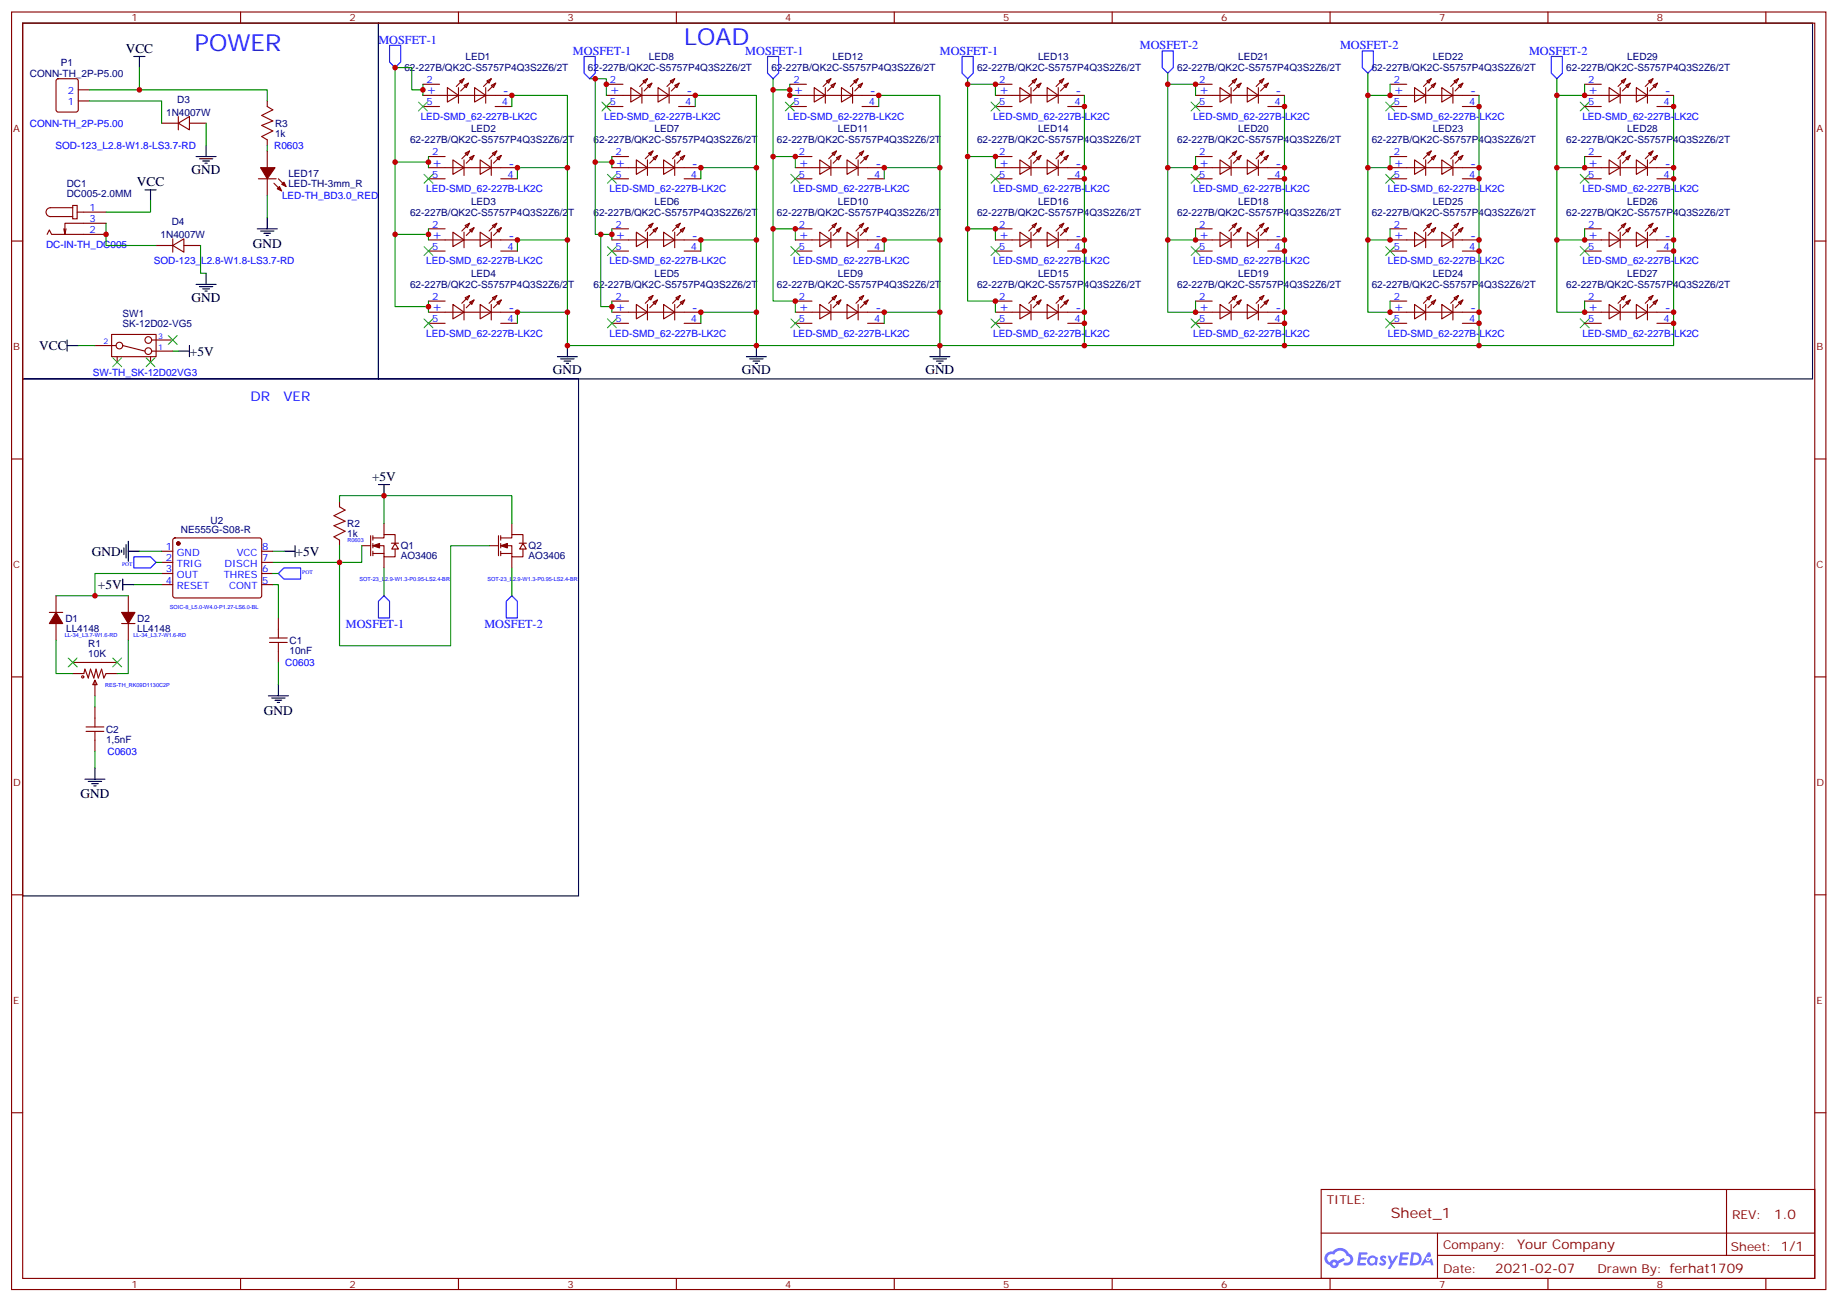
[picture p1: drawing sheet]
<svg xmlns="http://www.w3.org/2000/svg" width="583mm" height="413mm" viewBox="0 0 583 413" stroke-linecap="round" stroke-linejoin="round" font-family="sans-serif">
<g fill="none" stroke="#870000" stroke-width=".35">
<path d="M3.7 3.8h575.7v405.4h-575.7zM7.2 7.3h568.7v398.3h-568.7zM76.3 3.8v3.5M145.5 3.8v3.5M214.6 3.8v3.5M283.8 3.8v3.5M352.9 3.8v3.5M422.1 3.8v3.5M491.2 3.8v3.5M560.4 3.8v3.5M18 25.2l.5-.2h5.6l.7 .4v9.5l-.4 .6-5.9 .1-.7-.5v-9.4zM24.8 32h3.6"/>
<path d="M24.8 28.5h3.6M51.3 39.1h5.3M56.6 39.1l3.5-2.1v4.2zM56.6 37v4.2M60.1 39.1h5.3M84.8 32v1.8l1.8 1.1-3.6 1.7 3.6 1.8-3.6 1.4 3.6 1.8-3.6 1.7 1.8 1.1v1.7M134.2 30.3h28.2M134.2 26.7h5.3M134.2 33.8h5.3M142 27.8l3.5 2.5-3.5 2.1zM145.5 27.8v4.9M145.8 25.7l1.4-.7-.7 1.4z"/>
<path d="M147.2 27.1l1.5-.7-.7 1.4zM147.2 25l-2.4 2.4M148.7 26.4l-2.5 2.5M150.6 27.8l3.5 2.5-3.5 2.1zM154.1 27.8v4.9M154.5 25.7l1.4-.7-.7 1.4zM155.9 27.1l1.4-.7-.7 1.4zM155.9 25l-2.5 2.4M157.1 33.8h5.3M157.3 26.4l-2.5 2.5M192.4 30.3h28.2M192.4 26.7h5.3"/>
<path d="M192.4 33.8h5.3M200.2 27.8l3.5 2.5-3.5 2.1zM203.7 27.8v4.9M204 25.7l1.5-.7-.7 1.4zM205.5 27.1l1.4-.7-.7 1.4zM205.5 25l-2.5 2.4M206.9 26.4l-2.5 2.5M208.8 27.8l3.5 2.5-3.5 2.1zM212.3 27.8v4.9M212.7 25.7l1.4-.7-.7 1.4zM214.1 27.1l1.4-.7-.7 1.4zM214.1 25l-2.5 2.4"/>
<path d="M215.3 33.8h5.3M215.5 26.4l-2.5 2.5M250.6 30.3h28.2M250.6 26.7h5.3M250.6 33.8h5.3M258.4 27.8l3.5 2.5-3.5 2.1zM261.9 27.8v4.9M262.3 25.7l1.4-.7-.7 1.4zM263.7 27.1l1.4-.7-.7 1.4zM263.7 25l-2.5 2.4M265.1 26.4l-2.5 2.5M267 27.8l3.5 2.5-3.5 2.1z"/>
<path d="M270.5 27.8v4.9M270.9 25.7l1.4-.7-.7 1.4zM272.3 27.1l1.4-.7-.7 1.4zM272.3 25l-2.5 2.4M273.5 33.8h5.3M273.7 26.4l-2.4 2.5M315.9 30.3h28.2M315.9 26.7h5.3M315.9 33.8h5.3M323.6 27.8l3.6 2.5-3.6 2.1zM327.2 27.8v4.9M327.5 25.7l1.4-.7-.7 1.4z"/>
<path d="M328.9 27.1l1.4-.7-.7 1.4zM328.9 25l-2.4 2.4M330.3 26.4l-2.4 2.5M332.3 27.8l3.5 2.5-3.5 2.1zM335.8 27.8v4.9M336.2 25.7l1.4-.7-.7 1.4zM337.6 27.1l1.4-.7-.7 1.4zM337.6 25l-2.5 2.4M338.8 33.8h5.3M339 26.4l-2.5 2.5M84.8 47.9v5.3M84.8 56.7v5.3"/>
<path d="M136 53.2h28.2M136 49.7h5.3M136 56.7h5.3M143.7 50.7l3.5 2.5-3.5 2.1zM147.2 50.7v5M147.6 48.6l1.4-.7-.7 1.4zM149 50l1.4-.7-.7 1.4zM149 47.9l-2.5 2.5M150.4 49.3l-2.4 2.5M152.4 50.7l3.5 2.5-3.5 2.1zM155.9 50.7v5M156.2 48.6l1.5-.7-.7 1.4z"/>
<path d="M157.7 50l1.4-.7-.7 1.4zM157.7 47.9l-2.5 2.5M158.9 56.7h5.3M159.1 49.3l-2.5 2.5M194.2 53.2h28.2M194.2 49.7h5.3M194.2 56.7h5.3M201.9 50.7l3.6 2.5-3.6 2.1zM205.5 50.7v5M205.8 48.6l1.4-.7-.7 1.4zM207.2 50l1.4-.7-.7 1.4zM207.2 47.9l-2.4 2.5"/>
<path d="M208.6 49.3l-2.4 2.5M210.6 50.7l3.5 2.5-3.5 2.1zM214.1 50.7v5M214.5 48.6l1.4-.7-.7 1.4zM215.9 50l1.4-.7-.7 1.4zM215.9 47.9l-2.5 2.5M217.1 56.7h5.3M217.3 49.3l-2.5 2.5M252.4 53.2h28.2M252.4 49.7h5.3M252.4 56.7h5.3M260.1 50.7l3.6 2.5-3.6 2.1z"/>
<path d="M263.7 50.7v5M264 48.6l1.4-.7-.7 1.4zM265.4 50l1.4-.7-.7 1.4zM265.4 47.9l-2.4 2.5M266.8 49.3l-2.4 2.5M268.8 50.7l3.5 2.5-3.5 2.1zM272.3 50.7v5M272.7 48.6l1.4-.7-.7 1.4zM274.1 50l1.4-.7-.7 1.4zM274.1 47.9l-2.5 2.5M275.3 56.7h5.3M275.5 49.3l-2.5 2.5"/>
<path d="M315.9 53.2h28.2M315.9 49.7h5.3M315.9 56.7h5.3M323.6 50.7l3.6 2.5-3.6 2.1zM327.2 50.7v5M327.5 48.6l1.4-.7-.7 1.4zM328.9 50l1.4-.7-.7 1.4zM328.9 47.9l-2.4 2.5M330.3 49.3l-2.4 2.5M332.3 50.7l3.5 2.5-3.5 2.1zM335.8 50.7v5M336.2 48.6l1.4-.7-.7 1.4z"/>
<path d="M337.6 50l1.4-.7-.7 1.4zM337.6 47.9l-2.5 2.5M338.8 56.7h5.3M339 49.3l-2.5 2.5M3.7 76.5h3.5M15 74.4l.7-1.4 .7 1.4h17.3M21 72.6l-.4 1.8M23.1 65.2h1.4v4.2h-1.4zM23.1 65.9h-7.1a1.41 1.41 0 0 0-1.4 1.4 1.41 1.41 0 0 0 1.4 1.4h7.1M24.5 67.3h9.2M33.7 70.8h-13.1v3.6l-.4-1.8M49.5 77.9h5.3"/>
<path d="M54.8 77.9l3.5-2.1v4.2zM54.8 75.8v4.2M58.3 77.9h5.3M136 76.1h28.2M136 72.6h5.3M136 79.7h5.3M143.7 73.7l3.5 2.4-3.5 2.1zM147.2 73.7v4.9M147.6 71.5l1.4-.7-.7 1.4zM149 73l1.4-.8-.7 1.5zM149 70.8l-2.5 2.5M150.4 72.2l-2.4 2.5"/>
<path d="M152.4 73.7l3.5 2.4-3.5 2.1zM155.9 73.7v4.9M156.2 71.5l1.5-.7-.7 1.4zM157.7 73l1.4-.8-.7 1.5zM157.7 70.8l-2.5 2.5M158.9 79.7h5.3M159.1 72.2l-2.5 2.5M194.2 76.1h28.2M194.2 72.6h5.3M194.2 79.7h5.3M201.9 73.7l3.6 2.4-3.6 2.1zM205.5 73.7v4.9"/>
<path d="M205.8 71.5l1.4-.7-.7 1.4zM207.2 73l1.4-.8-.7 1.5zM207.2 70.8l-2.4 2.5M208.6 72.2l-2.4 2.5M210.6 73.7l3.5 2.4-3.5 2.1zM214.1 73.7v4.9M214.5 71.5l1.4-.7-.7 1.4zM215.9 73l1.4-.8-.7 1.5zM215.9 70.8l-2.5 2.5M217.1 79.7h5.3M217.3 72.2l-2.5 2.5M252.4 76.1h28.2"/>
<path d="M252.4 72.6h5.3M252.4 79.7h5.3M260.1 73.7l3.6 2.4-3.6 2.1zM263.7 73.7v4.9M264 71.5l1.4-.7-.7 1.4zM265.4 73l1.4-.8-.7 1.5zM265.4 70.8l-2.4 2.5M266.8 72.2l-2.4 2.5M268.8 73.7l3.5 2.4-3.5 2.1zM272.3 73.7v4.9M272.7 71.5l1.4-.7-.7 1.4zM274.1 73l1.4-.8-.7 1.5z"/>
<path d="M274.1 70.8l-2.5 2.5M275.3 79.7h5.3M275.5 72.2l-2.5 2.5M315.9 76.1h28.2M315.9 72.6h5.3M315.9 79.7h5.3M323.6 73.7l3.6 2.4-3.6 2.1zM327.2 73.7v4.9M327.5 71.5l1.4-.7-.7 1.4zM328.9 73l1.4-.8-.7 1.5zM328.9 70.8l-2.4 2.5M330.3 72.2l-2.4 2.5"/>
<path d="M332.3 73.7l3.5 2.4-3.5 2.1zM335.8 73.7v4.9M336.2 71.5l1.4-.7-.7 1.4zM337.6 73l1.4-.8-.7 1.5zM337.6 70.8l-2.5 2.5M338.8 79.7h5.3M339 72.2l-2.5 2.5M575.9 76.5h3.5M136 99.1h28.2M136 95.5h5.3M143.7 96.6l3.5 2.5-3.5 2.1zM147.2 96.6v4.9"/>
<path d="M147.6 94.5l1.4-.7-.7 1.4zM149 95.9l1.4-.7-.7 1.4zM149 93.8l-2.5 2.4M150.4 95.2l-2.4 2.4M152.4 96.6l3.5 2.5-3.5 2.1zM155.9 96.6v4.9M156.2 94.5l1.5-.7-.7 1.4zM157.7 95.9l1.4-.7-.7 1.4zM157.7 93.8l-2.5 2.4M159.1 95.2l-2.5 2.4M194.2 99.1h28.2M194.2 95.5h5.3"/>
<path d="M201.9 96.6l3.6 2.5-3.6 2.1zM205.5 96.6v4.9M205.8 94.5l1.4-.7-.7 1.4zM207.2 95.9l1.4-.7-.7 1.4zM207.2 93.8l-2.4 2.4M208.6 95.2l-2.4 2.4M210.6 96.6l3.5 2.5-3.5 2.1zM214.1 96.6v4.9M214.5 94.5l1.4-.7-.7 1.4zM215.9 95.9l1.4-.7-.7 1.4zM215.9 93.8l-2.5 2.4M217.3 95.2l-2.5 2.4"/>
<path d="M252.4 99.1h28.2M252.4 95.5h5.3M260.1 96.6l3.6 2.5-3.6 2.1zM263.7 96.6v4.9M264 94.5l1.4-.7-.7 1.4zM265.4 95.9l1.4-.7-.7 1.4zM265.4 93.8l-2.4 2.4M266.8 95.2l-2.4 2.4M268.8 96.6l3.5 2.5-3.5 2.1zM272.3 96.6v4.9M272.7 94.5l1.4-.7-.7 1.4zM274.1 95.9l1.4-.7-.7 1.4z"/>
<path d="M274.1 93.8l-2.5 2.4M275.5 95.2l-2.5 2.4M315.9 99.1h28.2M315.9 95.5h5.3M323.6 96.6l3.6 2.5-3.6 2.1zM327.2 96.6v4.9M327.5 94.5l1.4-.7-.7 1.4zM328.9 95.9l1.4-.7-.7 1.4zM328.9 93.8l-2.4 2.4M330.3 95.2l-2.4 2.4M332.3 96.6l3.5 2.5-3.5 2.1zM335.8 96.6v4.9"/>
<path d="M336.2 94.5l1.4-.7-.7 1.4zM337.6 95.9l1.4-.7-.7 1.4zM337.6 93.8l-2.5 2.4M339 95.2l-2.5 2.4M30.1 109.6h6.7M35.4 106.1h14.1v7.1h-14.1zM37.2 113.2v1.7M38.9 109.6l7.1 1.8M47.8 113.2v1.7M48.1 107.9h6.7M48.1 111.4h6.7M136 102.6h5.3"/>
<path d="M158.9 102.6h5.3M194.2 102.6h5.3M217.1 102.6h5.3M252.4 102.6h5.3M275.3 102.6h5.3M315.9 102.6h5.3M338.8 102.6h5.3M3.7 145.6h3.5M107.7 159v1.8l1.8 1.1-3.5 1.7 3.5 1.8-3.5 1.4 3.5 1.8-3.5 1.7 1.7 1.1v1.7M575.9 145.6h3.5M51.3 174.9h3.5M51.3 178.4h3.5"/>
<path d="M55.1 170.9l.4-.2h27.1l.4 .7v17.9l-.7 .4h-27l-.5-.7v-17.6zM83 174.9h3.6M83 178.4h3.6M114.8 173.1h2.8M117.6 170v6.3M118.3 173.1h3.5v3.6h3.6v-2.5M118.3 170.7h3.5v-1.1h3.6v2.8M118.3 170v1.4M118.3 172.4v1.4M118.3 174.9v1.4M118.3 175.6h3.5M121.8 166.1v3.5"/>
<path d="M121.8 176.7v3.5M124.2 172.4h2.3M125.4 172.4l1 1.8h-2.1zM155.4 173.1h2.8M158.2 170v6.3M158.9 173.1h3.5v3.6h3.5v-2.5M158.9 170.7h3.5v-1.1h3.5v2.8M158.9 175.6h3.5M158.9 170v1.4M158.9 172.4v1.4M158.9 174.9v1.4M162.4 166.1v3.5"/>
<path d="M162.4 176.7v3.5M164.8 172.4h2.2M165.9 172.4l1.1 1.8h-2.1zM15.7 194.3h4.2M17.8 189v5.3M17.8 197.8v5.3M38.6 197.8h4.2M40.7 189v5.3M40.7 197.8v5.3M51.3 182h3.5M51.3 185.5h3.5M83 182h3.6"/>
<path d="M83 185.5h3.6M88.3 196.1v6.3M3.7 214.8h3.5M23.1 213.7h3.5l.4-1.4 1 2.8 .7-2.8 1.1 2.8 .7-2.8 .7 2.8 1-2.8 .7 2.8 .8-1.4h3.5M23.1 210.2h14.1M30.1 215.8l.7 1.4h-1.4zM30.1 215.8v5M85.5 202.4h5.7M85.5 203.8h5.7M88.3 203.8v6.4M575.9 214.8h3.5M27.3 232.1h5.6"/>
<path d="M27.3 230.6h5.6M30.1 224.3v6.3M30.1 232.1v6.3M3.7 283.9h3.5M575.9 283.9h3.5M3.7 353.1h3.5M575.9 353.1h3.5M419.2 377.4h156.7v28.2h-156.7zM547.9 377.4v20.9M419.3 391.2h156.4M456.2 398.3h119.5M456.2 391.2v14.2"/>
<path d="M76.3 405.6v3.6M145.5 405.6v3.6M214.6 405.6v3.6M283.8 405.6v3.6M352.9 405.6v3.6M422.1 405.6v3.6M491.2 405.6v3.6M560.4 405.6v3.6"/>
<circle cx="37.9" cy="109.6" r="1.06"/>
<circle cx="47.1" cy="111.4" r="1.06"/>
<circle cx="47.1" cy="107.9" r="1.06"/>
<circle cx="26.2" cy="214.8" r=".35"/>
</g>
<g fill="#870000" stroke="#870000" stroke-width=".35">
<path d="M17.8 194.3l2.1 3.5h-4.2z"/>
<path d="M38.6 194.3h4.2l-2.1 3.5z"/>
<path d="M118.3 173.1l2.1-.7v1.4z"/>
<path d="M158.9 173.1l2.1-.7v1.4z"/>
<path d="M82.7 53.2h4.6l-2.5 3.5z"/>
<path d="M82 56.7h5.6z"/>
<path d="M88.3 56.7l1.4 1.4z"/>
<path d="M86.9 58.1l1.4 1.4z"/>
<path d="M89.4 58.5l.7-.7 .7 1.4z"/>
<path d="M88.7 59.2l.7 1.4-1.4-.7z"/>
<circle cx="56.6" cy="172.4" r=".53"/>
</g>
<g fill="none" stroke="#000" stroke-width=".35">
<path d="M7.2 7.3h112.9v112.9h-112.9zM42.5 17.9h3.5M44.2 17.9v3.5M120.1 7.3h455.1v112.9h-455.1zM62.2 49.7h6.4M63.3 50.4h4.2M64.3 51.1h2.2M65.1 51.8h.7M65.4 46.1v3.6M46 60.3h3.5M47.8 60.3v3.5M81.6 72.6h6.4"/>
<path d="M82.7 73.3h4.2M83.7 74h2.2M84.5 74.7h.7M84.8 69.1v3.5M62.2 90.2h6.4M63.3 90.9h4.2M64.3 91.7h2.2M65.1 92.4h.7M65.4 86.7v3.5M21.3 109.6h3.5M21.3 107.9v3.5M56.6 111.4h3.5"/>
<path d="M60.1 109.6v3.6M176.9 113.2h6.3M177.9 113.9h4.3M179 114.6h2.1M179.7 115.3h.7M180.1 109.6v3.6M236.9 113.2h6.3M237.9 113.9h4.2M239 114.6h2.1M239.7 115.3h.7M240 109.6v3.6M295.1 113.2h6.3"/>
<path d="M296.1 113.9h4.3M297.2 114.6h2.1M297.9 115.3h.7M298.2 109.6v3.6M7.2 120.2h176.4v164.1h-176.4zM120.1 153.7h3.5M121.8 153.7v3.6M38.6 174.6v.7M39.3 173.8v2.2M40 172.8v4.2M40.7 174.9h3.5M40.7 171.7v6.4"/>
<path d="M90.1 174.9h3.5M93.6 173.1v3.6M38.9 185.5h3.6M38.9 183.7v3.6M88.3 217.2v3.6M85.2 220.8h6.3M86.2 221.5h4.3M87.3 222.2h2.1M88 222.9h.7M27 247.2h6.3M28 247.9h4.2M29.1 248.6h2.1"/>
<path d="M29.8 249.3h.7M30.1 243.7v3.5"/>
</g>
<g fill="none" stroke="#008700" stroke-width=".35">
<path d="M28.4 32h22.9v7.1M44.2 21.4v7.1h-15.8M44.2 28.5h40.6v3.5M65.4 39.1v7M134.2 28.5h-3.5v-7.1h-5.3v30h10.6M134.2 26.7v3.6M162.4 33.8v-3.5h17.7v79.3h118.1v-79.3h-19.4v3.5M187.1 25h5.3v5.3M188.9 25v26.4h5.3M220.6 33.8v-3.5h19.4v79.3M245.3 28.5v67h7.1v3.6M245.3 25v3.5h5.3"/>
<path d="M250.6 26.7v3.6h1.8M307.1 25v1.7h8.8v3.6M307.1 26.7v68.8h8.8v3.6M344.1 30.3v79.3h-45.9M84.8 46.1v1.8M125.4 51.4v23h10.6M136 49.7v3.5M180.1 53.2h-15.9v3.5M188.9 51.4v23h5.3M194.2 49.7v3.5M240 53.2h-17.6v3.5M245.3 49.7h7.1v3.5"/>
<path d="M298.2 53.2h-17.6v3.5M307.1 49.7h8.8v3.5M33.7 70.8v7.1h15.8M47.8 63.8v3.5h-14.1M63.6 77.9v8.8h1.8M84.8 62v7.1M125.4 74.4v22.9h10.6M136 72.6v3.5M180.1 76.1h-15.9v3.6M190.6 74.4v22.9h3.6M194.2 72.6v3.5M240 76.1h-17.6v3.6"/>
<path d="M245.3 72.6h7.1v3.5M298.2 76.1h-17.6v3.6M307.1 72.6h8.8v3.5M136 95.5v3.6M180.1 99.1h-15.9v3.5M194.2 95.5v3.6M240 99.1h-17.6v3.5M298.2 99.1h-17.6v3.5M24.8 109.6h5.3M54.8 111.4h1.8M121.8 157.3h-14.1v1.7M44.2 174.9h7.1"/>
<path d="M49.5 178.4h1.8M86.6 174.9h3.5M107.7 173.1v31.8h35.3v-31.8h12.4M114.8 173.1v5.3h-28.2M121.8 166.1v-8.8h40.6v8.8M17.8 189h22.9M42.5 185.5h8.8M51.3 182h-21.2v7M86.6 185.5h1.7v10.6M86.6 182h1.7M121.8 180.2v8.8M162.4 180.2v8.8"/>
<path d="M17.8 203.1v10.6h5.3M40.7 203.1v10.6h-3.5M88.3 210.2v7M30.1 220.8v3.5M30.1 238.4v5.3"/>
</g>
<g fill="none" stroke="#3c3" stroke-width=".35">
<path d="M132.8 32.4l2.8 2.8M135.6 32.4l-2.8 2.8M191 32.4l2.8 2.8M193.8 32.4l-2.8 2.8M249.2 32.4l2.8 2.8M252 32.4l-2.8 2.8M314.5 32.4l2.8 2.8M317.3 32.4l-2.8 2.8M134.5 55.3l2.9 2.8M137.4 55.3l-2.9 2.8M192.8 55.3l2.8 2.8M195.6 55.3l-2.8 2.8"/>
<path d="M251 55.3l2.8 2.8M253.8 55.3l-2.8 2.8M314.5 55.3l2.8 2.8M317.3 55.3l-2.8 2.8M134.5 78.2l2.9 2.9M137.4 78.2l-2.9 2.9M192.8 78.2l2.8 2.9M195.6 78.2l-2.8 2.9M251 78.2l2.8 2.9M253.8 78.2l-2.8 2.9M314.5 78.2l2.8 2.9M317.3 78.2l-2.8 2.9"/>
<path d="M35.8 113.5l2.8 2.8M38.6 113.5l-2.8 2.8M46.4 113.5l2.8 2.8M49.2 113.5l-2.8 2.8M53.4 106.5l2.8 2.8M56.2 106.5l-2.8 2.8M134.5 101.2l2.9 2.8M137.4 101.2l-2.9 2.8M192.8 101.2l2.8 2.8M195.6 101.2l-2.8 2.8M251 101.2l2.8 2.8M253.8 101.2l-2.8 2.8"/>
<path d="M314.5 101.2l2.8 2.8M317.3 101.2l-2.8 2.8M21.7 208.8l2.8 2.8M24.5 208.8l-2.8 2.8M35.8 208.8l2.8 2.8M38.6 208.8l-2.8 2.8"/>
</g>
<path d="M123.6 14.4h3.5v5.3l-1.7 1.7-1.8-1.7zM185.3 17.9h3.6v5.3l-1.8 1.8-1.8-1.8zM243.6 17.9h3.5v5.3l-1.8 1.8-1.7-1.8zM305.3 17.9h3.5v5.3l-1.7 1.8-1.8-1.8zM42.5 176.7h5.3l1.7 1.7-1.7 1.8h-5.3zM88.3 182l1.8-1.8h5.3v3.5h-5.3zM121.8 189l1.8 1.8v5.3h-3.5v-5.3zM162.4 189l1.8 1.8v5.3h-3.5v-5.3z" fill="none" stroke="#00f" stroke-width=".35"/>
<g fill="#5487ff">
<path d="M438.2 398.6a1.22 1.22 0 0 1 1.7 .2l-.3 .6a.47 .47 0 0 0-.4-.4 .47 .47 0 0 0-.5 .2l.2 .2a1.14 1.14 0 0 1 .7 1.8 1.14 1.14 0 0 1-1.9 0l-.2-.2 .5-.6 .7 .5a.29 .29 0 0 0 .4-.3 .29 .29 0 0 0-.3-.3 1.04 1.04 0 0 1-.6-1.7z"/>
<path d="M431.2 397.3h2.4l.3 .2-.1 .5-1.8 .1-.2 .8h1.6l.3 .4-.4 .4h-1.6l-.1 1.1h1.7l.2 .3-.2 .3-2.7 .1z"/>
<path d="M444.4 397.3l2.7 .2-.2 .5-1.8 .1-.1 .8h1.5l.3 .4-.4 .4h-1.5l-.2 1.1h1.7l.2 .3-.2 .3-2.6 .1z"/>
<path d="M453.1 397.3h.7l.4 1.3-.6 .3a.69 .69 0 0 0-1.1 .3 .69 .69 0 0 0 .5 .9 .69 .69 0 0 0 .8-.6l.5-.2 .6 2.2h-.8l-.2-.9h-1.7l-.5 .9h-.9z"/>
<path d="M440.3 398.4h.8l.7 1.8 1.1-1.8h.8l-2.5 4.2h-.9l1-1.5z"/>
<path d="M447.9 397.3l-.6 4.2h1.4a2.11 2.11 0 0 0 2.4-2.1 2.11 2.11 0 0 0-2.5-2.1zM448.6 398.1a1.43 1.43 0 0 1 1.7 1.6 1.43 1.43 0 0 1-2.1 1.1z"/>
<path d="M434.2 399a1.54 1.54 0 0 0-.1 2.1 1.54 1.54 0 0 0 2.2 .1l.6 .3 .3-2.3-.6-.3a1.49 1.49 0 0 0-2.4 .1zM434.5 400a.95 .95 0 0 1 1.9 0 .95 .95 0 0 1-1.9 0z"/>
<path d="M420.9 397.7a2.18 2.18 0 0 0 1.1 3.7 1.44 1.44 0 0 0 1.6 .9 1.44 1.44 0 0 0 1.2-1.4l2-1-.4-.8-2 1a1.47 1.47 0 0 0-2.4 .4 1.39 1.39 0 0 1-.6-1.9 1.39 1.39 0 0 1 2-.5 2.12 2.12 0 0 1 2.1-1.3 2.12 2.12 0 0 1 1.9 1.7 1.14 1.14 0 0 1 1.1 1.4 1.14 1.14 0 0 1-1.6 .7 .43 .43 0 0 0-.6 .4 .43 .43 0 0 0 .4 .5 1.98 1.98 0 0 0 2.6-1.2 1.98 1.98 0 0 0-1.3-2.6 3.1 3.1 0 0 0-5.2-.6l-.9 .1zM422.8 401a.55 .55 0 0 1 1.1 0 .55 .55 0 0 1-1.1 0z"/>
<circle cx="453.2" cy="399.4" r=".26"/>
</g>
<g fill="none" stroke="#008700" stroke-width=".35">
<path d="M370.6 23.2v3.5h8.8v3.6M370.6 26.7v26.5h8.8v-3.5M407.6 30.3v79.3h-63.5M434.1 23.2v7.1h7v-3.6M434.1 30.3v22.9h7v-3.5M469.3 30.3v79.3h-61.7M494 25v5.3h8.8v-3.6M494 30.3v22.9h8.8v-3.5M531.1 30.3v79.3h-61.8M370.6 53.2v22.9h8.8v-3.5M434.1 53.2v22.9h7v-3.5M494 53.2v22.9h8.8v-3.5"/>
<path d="M370.6 76.1v23h8.8v-3.6M434.1 76.1v23h7v-3.6M494 76.1v23h8.8v-3.6"/>
</g>
<g fill="none" stroke="#870000" stroke-width=".35">
<path d="M379.4 30.3h28.2M379.4 26.7h5.3M379.4 33.8h5.3M387.1 27.8l3.6 2.5-3.6 2.1zM390.7 27.8v4.9M391 25.7l1.4-.7-.7 1.4zM392.4 27.1l1.4-.7-.7 1.4zM392.4 25l-2.4 2.4M393.8 26.4l-2.4 2.5M395.8 27.8l3.5 2.5-3.5 2.1zM399.3 27.8v4.9M399.7 25.7l1.4-.7-.7 1.4z"/>
<path d="M401.1 27.1l1.4-.7-.7 1.4zM401.1 25l-2.5 2.4M402.3 33.8h5.3M402.5 26.4l-2.5 2.5M441.1 30.3h28.2M441.1 26.7h5.3M441.1 33.8h5.3M448.9 27.8l3.5 2.5-3.5 2.1zM452.4 27.8v4.9M452.8 25.7l1.4-.7-.7 1.4zM454.2 27.1l1.4-.7-.7 1.4zM454.2 25l-2.5 2.4"/>
<path d="M455.6 26.4l-2.5 2.5M457.5 27.8l3.5 2.5-3.5 2.1zM461 27.8v4.9M461.4 25.7l1.4-.7-.7 1.4zM462.8 27.1l1.4-.7-.7 1.4zM462.8 25l-2.5 2.4M464 33.8h5.3M464.2 26.4l-2.4 2.5M502.8 30.3h28.3M502.8 26.7h5.3M502.8 33.8h5.3M510.6 27.8l3.5 2.5-3.5 2.1z"/>
<path d="M514.1 27.8v4.9M514.5 25.7l1.4-.7-.7 1.4zM515.9 27.1l1.4-.7-.7 1.4zM515.9 25l-2.5 2.4M517.3 26.4l-2.5 2.5M519.3 27.8l3.5 2.5-3.5 2.1zM522.8 27.8v4.9M523.1 25.7l1.4-.7-.7 1.4zM524.5 27.1l1.5-.7-.7 1.4zM524.5 25l-2.4 2.4M525.8 33.8h5.3M526 26.4l-2.5 2.5"/>
<path d="M379.4 53.2h28.2M379.4 49.7h5.3M379.4 56.7h5.3M387.1 50.7l3.6 2.5-3.6 2.1zM390.7 50.7v5M391 48.6l1.4-.7-.7 1.4zM392.4 50l1.4-.7-.7 1.4zM392.4 47.9l-2.4 2.5M393.8 49.3l-2.4 2.5M395.8 50.7l3.5 2.5-3.5 2.1zM399.3 50.7v5M399.7 48.6l1.4-.7-.7 1.4z"/>
<path d="M401.1 50l1.4-.7-.7 1.4zM401.1 47.9l-2.5 2.5M402.3 56.7h5.3M402.5 49.3l-2.5 2.5M441.1 53.2h28.2M441.1 49.7h5.3M441.1 56.7h5.3M448.9 50.7l3.5 2.5-3.5 2.1zM452.4 50.7v5M452.8 48.6l1.4-.7-.7 1.4zM454.2 50l1.4-.7-.7 1.4zM454.2 47.9l-2.5 2.5"/>
<path d="M455.6 49.3l-2.5 2.5M457.5 50.7l3.5 2.5-3.5 2.1zM461 50.7v5M461.4 48.6l1.4-.7-.7 1.4zM462.8 50l1.4-.7-.7 1.4zM462.8 47.9l-2.5 2.5M464 56.7h5.3M464.2 49.3l-2.4 2.5M502.8 53.2h28.3M502.8 49.7h5.3M502.8 56.7h5.3M510.6 50.7l3.5 2.5-3.5 2.1z"/>
<path d="M514.1 50.7v5M514.5 48.6l1.4-.7-.7 1.4zM515.9 50l1.4-.7-.7 1.4zM515.9 47.9l-2.5 2.5M517.3 49.3l-2.5 2.5M519.3 50.7l3.5 2.5-3.5 2.1zM522.8 50.7v5M523.1 48.6l1.4-.7-.7 1.4zM524.5 50l1.5-.7-.7 1.4zM524.5 47.9l-2.4 2.5M525.8 56.7h5.3M526 49.3l-2.5 2.5"/>
<path d="M379.4 76.1h28.2M379.4 72.6h5.3M379.4 79.7h5.3M387.1 73.7l3.6 2.4-3.6 2.1zM390.7 73.7v4.9M391 71.5l1.4-.7-.7 1.4zM392.4 73l1.4-.8-.7 1.5zM392.4 70.8l-2.4 2.5M393.8 72.2l-2.4 2.5M395.8 73.7l3.5 2.4-3.5 2.1zM399.3 73.7v4.9M399.7 71.5l1.4-.7-.7 1.4z"/>
<path d="M401.1 73l1.4-.8-.7 1.5zM401.1 70.8l-2.5 2.5M402.3 79.7h5.3M402.5 72.2l-2.5 2.5M441.1 76.1h28.2M441.1 72.6h5.3M441.1 79.7h5.3M448.9 73.7l3.5 2.4-3.5 2.1zM452.4 73.7v4.9M452.8 71.5l1.4-.7-.7 1.4zM454.2 73l1.4-.8-.7 1.5zM454.2 70.8l-2.5 2.5"/>
<path d="M455.6 72.2l-2.5 2.5M457.5 73.7l3.5 2.4-3.5 2.1zM461 73.7v4.9M461.4 71.5l1.4-.7-.7 1.4zM462.8 73l1.4-.8-.7 1.5zM462.8 70.8l-2.5 2.5M464 79.7h5.3M464.2 72.2l-2.4 2.5M502.8 76.1h28.3M502.8 72.6h5.3M502.8 79.7h5.3M510.6 73.7l3.5 2.4-3.5 2.1z"/>
<path d="M514.1 73.7v4.9M514.5 71.5l1.4-.7-.7 1.4zM515.9 73l1.4-.8-.7 1.5zM515.9 70.8l-2.5 2.5M517.3 72.2l-2.5 2.5M519.3 73.7l3.5 2.4-3.5 2.1zM522.8 73.7v4.9M523.1 71.5l1.4-.7-.7 1.4zM524.5 73l1.5-.8-.7 1.5zM524.5 70.8l-2.4 2.5M525.8 79.7h5.3M526 72.2l-2.5 2.5"/>
<path d="M379.4 99.1h28.2M379.4 95.5h5.3M387.1 96.6l3.6 2.5-3.6 2.1zM390.7 96.6v4.9M391 94.5l1.4-.7-.7 1.4zM392.4 95.9l1.4-.7-.7 1.4zM392.4 93.8l-2.4 2.4M393.8 95.2l-2.4 2.4M395.8 96.6l3.5 2.5-3.5 2.1zM399.3 96.6v4.9M399.7 94.5l1.4-.7-.7 1.4zM401.1 95.9l1.4-.7-.7 1.4z"/>
<path d="M401.1 93.8l-2.5 2.4M402.5 95.2l-2.5 2.4M441.1 99.1h28.2M441.1 95.5h5.3M448.9 96.6l3.5 2.5-3.5 2.1zM452.4 96.6v4.9M452.8 94.5l1.4-.7-.7 1.4zM454.2 95.9l1.4-.7-.7 1.4zM454.2 93.8l-2.5 2.4M455.6 95.2l-2.5 2.4M457.5 96.6l3.5 2.5-3.5 2.1zM461 96.6v4.9"/>
<path d="M461.4 94.5l1.4-.7-.7 1.4zM462.8 95.9l1.4-.7-.7 1.4zM462.8 93.8l-2.5 2.4M464.2 95.2l-2.4 2.4M502.8 99.1h28.3M502.8 95.5h5.3M510.6 96.6l3.5 2.5-3.5 2.1zM514.1 96.6v4.9M514.5 94.5l1.4-.7-.7 1.4zM515.9 95.9l1.4-.7-.7 1.4zM515.9 93.8l-2.5 2.4M517.3 95.2l-2.5 2.4"/>
<path d="M519.3 96.6l3.5 2.5-3.5 2.1zM522.8 96.6v4.9M523.1 94.5l1.4-.7-.7 1.4zM524.5 95.9l1.5-.7-.7 1.4zM524.5 93.8l-2.4 2.4M526 95.2l-2.5 2.4M379.4 102.6h5.3M402.3 102.6h5.3M441.1 102.6h5.3M464 102.6h5.3M502.8 102.6h5.3M525.8 102.6h5.3"/>
</g>
<path d="M368.8 16.2h3.5v5.2l-1.7 1.8-1.8-1.8zM432.3 16.2h3.5v5.2l-1.7 1.8-1.8-1.8zM492.3 17.9h3.5v5.3l-1.8 1.8-1.7-1.8z" fill="none" stroke="#00f" stroke-width=".35"/>
<g fill="none" stroke="#3c3" stroke-width=".35">
<path d="M378 32.4l2.8 2.8M380.8 32.4l-2.8 2.8M439.7 32.4l2.8 2.8M442.5 32.4l-2.8 2.8M501.4 32.4l2.9 2.8M504.3 32.4l-2.9 2.8M378 55.3l2.8 2.8M380.8 55.3l-2.8 2.8M439.7 55.3l2.8 2.8M442.5 55.3l-2.8 2.8M501.4 55.3l2.9 2.8M504.3 55.3l-2.9 2.8"/>
<path d="M378 78.2l2.8 2.9M380.8 78.2l-2.8 2.9M439.7 78.2l2.8 2.9M442.5 78.2l-2.8 2.9M501.4 78.2l2.9 2.9M504.3 78.2l-2.9 2.9M378 101.2l2.8 2.8M380.8 101.2l-2.8 2.8M439.7 101.2l2.8 2.8M442.5 101.2l-2.8 2.8M501.4 101.2l2.9 2.8M504.3 101.2l-2.9 2.8"/>
</g>
<g fill="#c00">
<circle cx="33.7" cy="74.4" r=".88"/>
<circle cx="240" cy="109.6" r=".88"/>
<circle cx="180.1" cy="109.6" r=".88"/>
<circle cx="162.4" cy="30.3" r=".88"/>
<circle cx="180.1" cy="53.2" r=".88"/>
<circle cx="164.2" cy="53.2" r=".88"/>
<circle cx="180.1" cy="76.1" r=".88"/>
<circle cx="164.2" cy="76.1" r=".88"/>
<circle cx="180.1" cy="99.1" r=".88"/>
<circle cx="164.2" cy="99.1" r=".88"/>
<circle cx="220.6" cy="30.3" r=".88"/>
<circle cx="240" cy="99.1" r=".88"/>
<circle cx="222.4" cy="99.1" r=".88"/>
<circle cx="240" cy="76.1" r=".88"/>
<circle cx="222.4" cy="76.1" r=".88"/>
<circle cx="240" cy="53.2" r=".88"/>
<circle cx="222.4" cy="53.2" r=".88"/>
<circle cx="278.8" cy="30.3" r=".88"/>
<circle cx="298.2" cy="109.6" r=".88"/>
<circle cx="298.2" cy="53.2" r=".88"/>
<circle cx="280.6" cy="53.2" r=".88"/>
<circle cx="298.2" cy="76.1" r=".88"/>
<circle cx="280.6" cy="76.1" r=".88"/>
<circle cx="298.2" cy="99.1" r=".88"/>
<circle cx="280.6" cy="99.1" r=".88"/>
<circle cx="344.1" cy="33.8" r=".88"/>
<circle cx="344.1" cy="53.2" r=".88"/>
<circle cx="344.1" cy="56.7" r=".88"/>
<circle cx="344.1" cy="76.1" r=".88"/>
<circle cx="344.1" cy="79.7" r=".88"/>
<circle cx="344.1" cy="99.1" r=".88"/>
<circle cx="344.1" cy="102.6" r=".88"/>
<circle cx="134.2" cy="28.5" r=".88"/>
<circle cx="136" cy="51.4" r=".88"/>
<circle cx="136" cy="74.4" r=".88"/>
<circle cx="125.4" cy="51.4" r=".88"/>
<circle cx="136" cy="97.3" r=".88"/>
<circle cx="125.4" cy="74.4" r=".88"/>
<circle cx="125.4" cy="21.4" r=".88"/>
<circle cx="192.4" cy="26.7" r=".88"/>
<circle cx="188.9" cy="25" r=".88"/>
<circle cx="194.2" cy="51.4" r=".88"/>
<circle cx="188.9" cy="51.4" r=".88"/>
<circle cx="194.2" cy="74.4" r=".88"/>
<circle cx="190.6" cy="74.4" r=".88"/>
<circle cx="194.2" cy="97.3" r=".88"/>
<circle cx="250.6" cy="30.3" r=".88"/>
<circle cx="250.6" cy="28.5" r=".88"/>
<circle cx="245.3" cy="28.5" r=".88"/>
<circle cx="252.4" cy="95.5" r=".88"/>
<circle cx="245.3" cy="72.6" r=".88"/>
<circle cx="252.4" cy="72.6" r=".88"/>
<circle cx="245.3" cy="49.7" r=".88"/>
<circle cx="252.4" cy="49.7" r=".88"/>
<circle cx="315.9" cy="26.7" r=".88"/>
<circle cx="307.1" cy="26.7" r=".88"/>
<circle cx="315.9" cy="95.5" r=".88"/>
<circle cx="307.1" cy="72.6" r=".88"/>
<circle cx="315.9" cy="72.6" r=".88"/>
<circle cx="307.1" cy="49.7" r=".88"/>
<circle cx="315.9" cy="49.7" r=".88"/>
<circle cx="107.7" cy="178.4" r=".88"/>
<circle cx="121.8" cy="157.3" r=".88"/>
<circle cx="30.1" cy="189" r=".88"/>
<circle cx="44.2" cy="28.5" r=".88"/>
<circle cx="407.6" cy="76.1" r=".88"/>
<circle cx="407.6" cy="79.7" r=".88"/>
<circle cx="407.6" cy="99.1" r=".88"/>
<circle cx="407.6" cy="102.6" r=".88"/>
<circle cx="407.6" cy="53.2" r=".88"/>
<circle cx="407.6" cy="56.7" r=".88"/>
<circle cx="407.6" cy="33.8" r=".88"/>
<circle cx="469.3" cy="33.8" r=".88"/>
<circle cx="469.3" cy="56.7" r=".88"/>
<circle cx="469.3" cy="53.2" r=".88"/>
<circle cx="469.3" cy="102.6" r=".88"/>
<circle cx="469.3" cy="99.1" r=".88"/>
<circle cx="469.3" cy="79.7" r=".88"/>
<circle cx="469.3" cy="76.1" r=".88"/>
<circle cx="379.4" cy="26.7" r=".88"/>
<circle cx="344.1" cy="109.6" r=".88"/>
<circle cx="370.6" cy="26.7" r=".88"/>
<circle cx="379.4" cy="53.2" r=".88"/>
<circle cx="370.6" cy="53.2" r=".88"/>
<circle cx="379.4" cy="76.1" r=".88"/>
<circle cx="370.6" cy="76.1" r=".88"/>
<circle cx="379.4" cy="99.1" r=".88"/>
<circle cx="441.1" cy="30.3" r=".88"/>
<circle cx="434.1" cy="30.3" r=".88"/>
<circle cx="441.1" cy="53.2" r=".88"/>
<circle cx="434.1" cy="53.2" r=".88"/>
<circle cx="441.1" cy="76.1" r=".88"/>
<circle cx="434.1" cy="76.1" r=".88"/>
<circle cx="441.1" cy="99.1" r=".88"/>
<circle cx="407.6" cy="109.6" r=".88"/>
<circle cx="531.1" cy="33.8" r=".88"/>
<circle cx="469.3" cy="109.6" r=".88"/>
<circle cx="531.1" cy="53.2" r=".88"/>
<circle cx="531.1" cy="56.7" r=".88"/>
<circle cx="531.1" cy="99.1" r=".88"/>
<circle cx="531.1" cy="102.6" r=".88"/>
<circle cx="531.1" cy="76.1" r=".88"/>
<circle cx="531.1" cy="79.7" r=".88"/>
<circle cx="502.8" cy="30.3" r=".88"/>
<circle cx="494" cy="30.3" r=".88"/>
<circle cx="502.8" cy="53.2" r=".88"/>
<circle cx="494" cy="53.2" r=".88"/>
<circle cx="502.8" cy="76.1" r=".88"/>
<circle cx="494" cy="76.1" r=".88"/>
<circle cx="502.8" cy="99.1" r=".88"/>
</g>
<g font-size="7.4" fill="#00f">
<text x="61.9" y="16.2">POWER</text>
<text x="217.1" y="14.4">LOAD</text>
</g>
<text font-size="4.6" fill="#800" x="441.3" y="386.4">Sheet_1</text>
<g font-size="4.2">
<text x="39.9" y="16.7">VCC</text>
<text x="43.4" y="59.1">VCC</text>
<text x="60.8" y="55.3">GND</text>
<text x="80.2" y="78.7">GND</text>
<text x="60.8" y="95.9">GND</text>
<text x="12.4" y="111.1">VCC</text>
<text x="60.3" y="112.8">+5V</text>
<text x="175.5" y="118.8">GND</text>
<text x="235.4" y="118.8">GND</text>
<text x="293.7" y="118.8">GND</text>
<text x="118.1" y="152.6">+5V</text>
<text x="29.1" y="176.3">GND</text>
<text x="93.8" y="176.3">+5V</text>
<text x="31.1" y="186.9">+5V</text>
<text x="83.7" y="226.8">GND</text>
<text x="25.5" y="253.3">GND</text>
</g>
<g font-size="4.2" fill="#00f">
<text x="135.3" y="29.9">+</text>
<text x="193.5" y="29.9">+</text>
<text x="251.7" y="29.9">+</text>
<text x="316.9" y="29.9">+</text>
<text x="380.4" y="29.9">+</text>
<text x="442.2" y="29.9">+</text>
<text x="503.9" y="29.9">+</text>
<text x="159.6" y="30.3">-</text>
<text x="217.8" y="30.3">-</text>
<text x="276" y="30.3">-</text>
<text x="341.3" y="30.3">-</text>
<text x="404.8" y="30.3">-</text>
<text x="466.5" y="30.3">-</text>
<text x="528.2" y="30.3">-</text>
<text x="137" y="52.9">+</text>
<text x="161.4" y="53.2">-</text>
<text x="195.2" y="52.9">+</text>
<text x="219.6" y="53.2">-</text>
<text x="253.4" y="52.9">+</text>
<text x="277.8" y="53.2">-</text>
<text x="316.9" y="52.9">+</text>
<text x="341.3" y="53.2">-</text>
<text x="380.4" y="52.9">+</text>
<text x="404.8" y="53.2">-</text>
<text x="442.2" y="52.9">+</text>
<text x="466.5" y="53.2">-</text>
<text x="503.9" y="52.9">+</text>
<text x="528.2" y="53.2">-</text>
<text x="137" y="75.8">+</text>
<text x="161.4" y="76.2">-</text>
<text x="195.2" y="75.8">+</text>
<text x="219.6" y="76.2">-</text>
<text x="253.4" y="75.8">+</text>
<text x="277.8" y="76.2">-</text>
<text x="316.9" y="75.8">+</text>
<text x="341.3" y="76.2">-</text>
<text x="380.4" y="75.8">+</text>
<text x="404.8" y="76.2">-</text>
<text x="442.2" y="75.8">+</text>
<text x="466.5" y="76.2">-</text>
<text x="503.9" y="75.8">+</text>
<text x="528.2" y="76.2">-</text>
<text x="137" y="98.7">+</text>
<text x="161.4" y="99.1">-</text>
<text x="195.2" y="98.7">+</text>
<text x="219.6" y="99.1">-</text>
<text x="253.4" y="98.7">+</text>
<text x="277.8" y="99.1">-</text>
<text x="316.9" y="98.7">+</text>
<text x="341.3" y="99.1">-</text>
<text x="380.4" y="98.7">+</text>
<text x="404.8" y="99.1">-</text>
<text x="442.2" y="98.7">+</text>
<text x="466.5" y="99.1">-</text>
<text x="503.9" y="98.7">+</text>
<text x="528.2" y="99.1">-</text>
<text x="79.5" y="127.3">DR</text>
<text x="90" y="127.3">VER</text>
</g>
<g font-size="4.2" fill="#800">
<text x="563" y="386.7">1.0</text>
<text x="481.4" y="396.2">Your Company</text>
<text x="474.5" y="404">2021-02-07</text>
</g>
<g font-size="3.9" fill="#00f">
<text x="120.1" y="13.9">MOSFET-1</text>
<text x="181.8" y="17.4">MOSFET-1</text>
<text x="236.5" y="17.4">MOSFET-1</text>
<text x="298.2" y="17.4">MOSFET-1</text>
<text x="361.7" y="15.6">MOSFET-2</text>
<text x="425.2" y="15.6">MOSFET-2</text>
<text x="485.2" y="17.4">MOSFET-2</text>
<text x="109.8" y="199.1">MOSFET-1</text>
<text x="153.7" y="199.1">MOSFET-2</text>
</g>
<g font-size="3.9" fill="#800">
<text x="421" y="382">TITLE:</text>
<text x="549.6" y="386.7">REV:</text>
<text x="457.9" y="396.2">Company:</text>
<text x="549.3" y="396.8">Sheet: 1/1</text>
<text x="457.9" y="403.9">Date:</text>
<text x="506.9" y="403.9">Drawn By: ferhat1709</text>
</g>
<g font-size="3.2" fill="#800">
<text x="41.8" y="6.8">1</text>
<text x="110.9" y="6.8">2</text>
<text x="180.1" y="6.8">3</text>
<text x="249.2" y="6.8">4</text>
<text x="318.3" y="6.8">5</text>
<text x="387.5" y="6.8">6</text>
<text x="456.6" y="6.8">7</text>
<text x="525.8" y="6.8">8</text>
<text x="4.2" y="41.9">A</text>
<text x="576.4" y="41.9">A</text>
<text x="4.2" y="111.1">B</text>
<text x="576.4" y="111.1">B</text>
<text x="4.2" y="180.2">C</text>
<text x="576.4" y="180.2">C</text>
<text x="4.2" y="249.3">D</text>
<text x="576.4" y="249.3">D</text>
<text x="4.2" y="318.5">E</text>
<text x="576.4" y="318.5">E</text>
<text x="41.8" y="408.6">1</text>
<text x="110.9" y="408.6">2</text>
<text x="180.1" y="408.6">3</text>
<text x="249.2" y="408.6">4</text>
<text x="318.3" y="408.6">5</text>
<text x="387.5" y="408.6">6</text>
<text x="456.6" y="408.6">7</text>
<text x="525.8" y="408.6">8</text>
</g>
<g font-size="3.2" fill="#000080">
<text x="19.3" y="20.8">P1</text>
<text x="128.3" y="22.6">62-227B/QK2C-S5757P4Q3S2Z6/2T</text>
<text x="147.7" y="19.1">LED1</text>
<text x="186.6" y="22.6">62-227B/QK2C-S5757P4Q3S2Z6/2T</text>
<text x="205.9" y="19">LED8</text>
<text x="244.8" y="22.6">62-227B/QK2C-S5757P4Q3S2Z6/2T</text>
<text x="264.1" y="19">LED12</text>
<text x="310" y="22.6">62-227B/QK2C-S5757P4Q3S2Z6/2T</text>
<text x="329.4" y="19">LED13</text>
<text x="373.5" y="22.6">62-227B/QK2C-S5757P4Q3S2Z6/2T</text>
<text x="392.9" y="19">LED21</text>
<text x="435.3" y="22.6">62-227B/QK2C-S5757P4Q3S2Z6/2T</text>
<text x="454.6" y="19">LED22</text>
<text x="497" y="22.6">62-227B/QK2C-S5757P4Q3S2Z6/2T</text>
<text x="516.4" y="19">LED29</text>
<text x="9.5" y="24.3">CONN-TH_2P-P5.00</text>
<text x="56.2" y="32.7">D3</text>
<text x="52.7" y="36.7">1N4007W</text>
<text x="87.3" y="40.2">R3</text>
<text x="149.5" y="42">LED2</text>
<text x="207.7" y="42">LED7</text>
<text x="265.9" y="42">LED11</text>
<text x="329.4" y="42">LED14</text>
<text x="392.9" y="42">LED20</text>
<text x="454.6" y="42">LED23</text>
<text x="516.4" y="42">LED28</text>
<text x="87.3" y="43.4">1k</text>
<text x="130.1" y="45.5">62-227B/QK2C-S5757P4Q3S2Z6/2T</text>
<text x="188.3" y="45.5">62-227B/QK2C-S5757P4Q3S2Z6/2T</text>
<text x="246.5" y="45.5">62-227B/QK2C-S5757P4Q3S2Z6/2T</text>
<text x="310" y="45.5">62-227B/QK2C-S5757P4Q3S2Z6/2T</text>
<text x="373.5" y="45.5">62-227B/QK2C-S5757P4Q3S2Z6/2T</text>
<text x="435.3" y="45.5">62-227B/QK2C-S5757P4Q3S2Z6/2T</text>
<text x="497" y="45.5">62-227B/QK2C-S5757P4Q3S2Z6/2T</text>
<text x="21.2" y="59.4">DC1</text>
<text x="91.5" y="59.3">LED-TH-3mm_R</text>
<text x="91.5" y="56.1">LED17</text>
<text x="21.2" y="62.5">DC005-2.0MM</text>
<text x="149.5" y="64.9">LED3</text>
<text x="207.7" y="64.9">LED6</text>
<text x="265.9" y="64.9">LED10</text>
<text x="329.4" y="64.9">LED16</text>
<text x="392.9" y="64.9">LED18</text>
<text x="454.6" y="64.9">LED25</text>
<text x="516.4" y="64.9">LED26</text>
<text x="54.5" y="71.5">D4</text>
<text x="130.1" y="68.4">62-227B/QK2C-S5757P4Q3S2Z6/2T</text>
<text x="188.3" y="68.4">62-227B/QK2C-S5757P4Q3S2Z6/2T</text>
<text x="246.5" y="68.4">62-227B/QK2C-S5757P4Q3S2Z6/2T</text>
<text x="310" y="68.4">62-227B/QK2C-S5757P4Q3S2Z6/2T</text>
<text x="373.5" y="68.4">62-227B/QK2C-S5757P4Q3S2Z6/2T</text>
<text x="435.3" y="68.4">62-227B/QK2C-S5757P4Q3S2Z6/2T</text>
<text x="497" y="68.4">62-227B/QK2C-S5757P4Q3S2Z6/2T</text>
<text x="50.9" y="75.5">1N4007W</text>
<text x="149.5" y="87.8">LED4</text>
<text x="207.7" y="87.8">LED5</text>
<text x="265.9" y="87.8">LED9</text>
<text x="329.4" y="87.8">LED15</text>
<text x="392.9" y="87.8">LED19</text>
<text x="454.6" y="87.8">LED24</text>
<text x="516.4" y="87.8">LED27</text>
<text x="130.1" y="91.4">62-227B/QK2C-S5757P4Q3S2Z6/2T</text>
<text x="188.3" y="91.4">62-227B/QK2C-S5757P4Q3S2Z6/2T</text>
<text x="246.5" y="91.4">62-227B/QK2C-S5757P4Q3S2Z6/2T</text>
<text x="310" y="91.4">62-227B/QK2C-S5757P4Q3S2Z6/2T</text>
<text x="373.5" y="91.4">62-227B/QK2C-S5757P4Q3S2Z6/2T</text>
<text x="435.3" y="91.4">62-227B/QK2C-S5757P4Q3S2Z6/2T</text>
<text x="497" y="91.4">62-227B/QK2C-S5757P4Q3S2Z6/2T</text>
<text x="38.9" y="100.7">SW1</text>
<text x="38.9" y="103.9">SK-12D02-VG5</text>
<text x="66.8" y="166.4">U2</text>
<text x="110.2" y="167.2">R2</text>
<text x="57.4" y="169">NE555G-S08-R</text>
<text x="110.2" y="170.4">1k</text>
<text x="127.2" y="177.4">AO3406</text>
<text x="127.2" y="174.2">Q1</text>
<text x="167.7" y="177.4">AO3406</text>
<text x="167.7" y="174.2">Q2</text>
<text x="20.8" y="197.2">D1</text>
<text x="43.5" y="197.2">D2</text>
<text x="21" y="200.4">LL4148</text>
<text x="43.5" y="200.4">LL4148</text>
<text x="28" y="208.4">10K</text>
<text x="28" y="205.2">R1</text>
<text x="91.9" y="207.4">10nF</text>
<text x="91.9" y="204.3">C1</text>
<text x="33.7" y="232.5">C2</text>
<text x="33.7" y="235.7">1,5nF</text>
</g>
<g font-size="3.2" fill="#00f">
<text x="21.5" y="29.9">2</text>
<text x="135.4" y="26.4">2</text>
<text x="193.6" y="26.4">2</text>
<text x="251.8" y="26.4">2</text>
<text x="317" y="26.4">2</text>
<text x="380.5" y="26.4">2</text>
<text x="442.3" y="26.4">2</text>
<text x="504" y="26.4">2</text>
<text x="21.5" y="33.4">1</text>
<text x="135.4" y="33.4">5</text>
<text x="159.2" y="33.4">4</text>
<text x="193.6" y="33.4">5</text>
<text x="217.5" y="33.4">4</text>
<text x="251.8" y="33.4">5</text>
<text x="275.7" y="33.4">4</text>
<text x="317" y="33.4">5</text>
<text x="340.9" y="33.4">4</text>
<text x="380.5" y="33.4">5</text>
<text x="404.4" y="33.4">4</text>
<text x="442.3" y="33.4">5</text>
<text x="466.2" y="33.4">4</text>
<text x="504" y="33.4">5</text>
<text x="527.9" y="33.4">4</text>
<text x="9.5" y="40.2">CONN-TH_2P-P5.00</text>
<text x="133.5" y="38">LED-SMD_62-227B-LK2C</text>
<text x="191.7" y="38">LED-SMD_62-227B-LK2C</text>
<text x="249.9" y="38">LED-SMD_62-227B-LK2C</text>
<text x="315.2" y="38">LED-SMD_62-227B-LK2C</text>
<text x="378.7" y="38">LED-SMD_62-227B-LK2C</text>
<text x="440.4" y="38">LED-SMD_62-227B-LK2C</text>
<text x="502.1" y="38">LED-SMD_62-227B-LK2C</text>
<text x="17.6" y="47.2">SOD-123_L2.8-W1.8-LS3.7-RD</text>
<text x="87" y="47.3">R0603</text>
<text x="137.1" y="49.3">2</text>
<text x="195.3" y="49.3">2</text>
<text x="253.5" y="49.3">2</text>
<text x="317" y="49.3">2</text>
<text x="380.5" y="49.3">2</text>
<text x="442.3" y="49.3">2</text>
<text x="504" y="49.3">2</text>
<text x="137.1" y="56.4">5</text>
<text x="161" y="56.4">4</text>
<text x="195.3" y="56.4">5</text>
<text x="219.2" y="56.4">4</text>
<text x="253.5" y="56.4">5</text>
<text x="277.4" y="56.4">4</text>
<text x="317" y="56.4">5</text>
<text x="340.9" y="56.4">4</text>
<text x="380.5" y="56.4">5</text>
<text x="404.4" y="56.4">4</text>
<text x="442.3" y="56.4">5</text>
<text x="466.2" y="56.4">4</text>
<text x="504" y="56.4">5</text>
<text x="527.9" y="56.4">4</text>
<text x="89.5" y="63.1">LED-TH_BD3.0_RED</text>
<text x="135.3" y="61">LED-SMD_62-227B-LK2C</text>
<text x="193.5" y="61">LED-SMD_62-227B-LK2C</text>
<text x="251.7" y="61">LED-SMD_62-227B-LK2C</text>
<text x="315.2" y="61">LED-SMD_62-227B-LK2C</text>
<text x="378.7" y="61">LED-SMD_62-227B-LK2C</text>
<text x="440.4" y="61">LED-SMD_62-227B-LK2C</text>
<text x="502.1" y="61">LED-SMD_62-227B-LK2C</text>
<text x="28.4" y="70.5">3</text>
<text x="28.4" y="67">1</text>
<text x="28.4" y="74">2</text>
<text x="137.1" y="72.2">2</text>
<text x="195.3" y="72.2">2</text>
<text x="253.5" y="72.2">2</text>
<text x="317" y="72.2">2</text>
<text x="380.5" y="72.2">2</text>
<text x="442.3" y="72.2">2</text>
<text x="504" y="72.2">2</text>
<text x="14.6" y="78.6">DC-IN-TH_DC005</text>
<text x="48.8" y="83.7">SOD-123_L2.8-W1.8-LS3.7-RD</text>
<text x="135.3" y="83.9">LED-SMD_62-227B-LK2C</text>
<text x="137.1" y="79.3">5</text>
<text x="161" y="79.3">4</text>
<text x="193.5" y="83.9">LED-SMD_62-227B-LK2C</text>
<text x="195.3" y="79.3">5</text>
<text x="219.2" y="79.3">4</text>
<text x="251.7" y="83.9">LED-SMD_62-227B-LK2C</text>
<text x="253.5" y="79.3">5</text>
<text x="277.4" y="79.3">4</text>
<text x="315.2" y="83.9">LED-SMD_62-227B-LK2C</text>
<text x="317" y="79.3">5</text>
<text x="340.9" y="79.3">4</text>
<text x="378.7" y="83.9">LED-SMD_62-227B-LK2C</text>
<text x="380.5" y="79.3">5</text>
<text x="404.4" y="79.3">4</text>
<text x="440.4" y="83.9">LED-SMD_62-227B-LK2C</text>
<text x="442.3" y="79.3">5</text>
<text x="466.2" y="79.3">4</text>
<text x="502.1" y="83.9">LED-SMD_62-227B-LK2C</text>
<text x="504" y="79.3">5</text>
<text x="527.9" y="79.3">4</text>
<text x="137.1" y="95.2">2</text>
<text x="195.3" y="95.2">2</text>
<text x="253.5" y="95.2">2</text>
<text x="317" y="95.2">2</text>
<text x="380.5" y="95.2">2</text>
<text x="442.3" y="95.2">2</text>
<text x="504" y="95.2">2</text>
<text x="135.3" y="106.8">LED-SMD_62-227B-LK2C</text>
<text x="137.1" y="102.2">5</text>
<text x="161" y="102.2">4</text>
<text x="193.5" y="106.8">LED-SMD_62-227B-LK2C</text>
<text x="195.3" y="102.2">5</text>
<text x="219.2" y="102.2">4</text>
<text x="251.7" y="106.8">LED-SMD_62-227B-LK2C</text>
<text x="253.5" y="102.2">5</text>
<text x="277.4" y="102.2">4</text>
<text x="315.2" y="106.8">LED-SMD_62-227B-LK2C</text>
<text x="317" y="102.2">5</text>
<text x="340.9" y="102.2">4</text>
<text x="378.7" y="106.8">LED-SMD_62-227B-LK2C</text>
<text x="380.5" y="102.2">5</text>
<text x="404.4" y="102.2">4</text>
<text x="440.4" y="106.8">LED-SMD_62-227B-LK2C</text>
<text x="442.3" y="102.2">5</text>
<text x="466.2" y="102.2">4</text>
<text x="502.1" y="106.8">LED-SMD_62-227B-LK2C</text>
<text x="504" y="102.2">5</text>
<text x="527.9" y="102.2">4</text>
<text x="29.4" y="119.2">SW-TH_SK-12D02VG3</text>
<text x="52.6" y="174.6">1</text>
<text x="52.6" y="178.1">2</text>
<text x="56.1" y="176.3">GND</text>
<text x="56.1" y="179.8">TRIG</text>
<text x="71.2" y="179.8">DISCH</text>
<text x="75.1" y="176.3">VCC</text>
<text x="83.2" y="178.1">7</text>
<text x="83.2" y="174.6">8</text>
<text x="52.6" y="181.6">3</text>
<text x="52.6" y="185.1">4</text>
<text x="56.1" y="183.4">OUT</text>
<text x="71" y="183.4">THRES</text>
<text x="83.2" y="185.1">5</text>
<text x="83.2" y="181.6">6</text>
<text x="56.1" y="186.9">RESET</text>
<text x="72.7" y="186.9">CONT</text>
<text x="90.5" y="211.3">C0603</text>
<text x="34.1" y="239.5">C0603</text>
</g>
<g font-size="2.5" fill="#00f">
<text x="50.2" y="107.5">3</text>
<text x="32.8" y="109.3">2</text>
<text x="50.2" y="111.1">1</text>
</g>
<g font-size="1.8" fill="#00f">
<text x="110.3" y="172">R0603</text>
<text x="38.7" y="179.5">POT</text>
<text x="95.9" y="182.2">POT</text>
<text x="114.1" y="184.4">SOT-23_L2.9-W1.3-P0.95-LS2.4-BR</text>
<text x="154.7" y="184.4">SOT-23_L2.9-W1.3-P0.95-LS2.4-BR</text>
<text x="53.9" y="193.2">SOIC-8_L5.0-W4.0-P1.27-LS6.0-BL</text>
<text x="20.5" y="202">LL-34_L3.7-W1.6-RD</text>
<text x="42.4" y="202">LL-34_L3.7-W1.6-RD</text>
<text x="33.3" y="217.8">RES-TH_RK09D1130C2P</text>
</g>
</svg>
